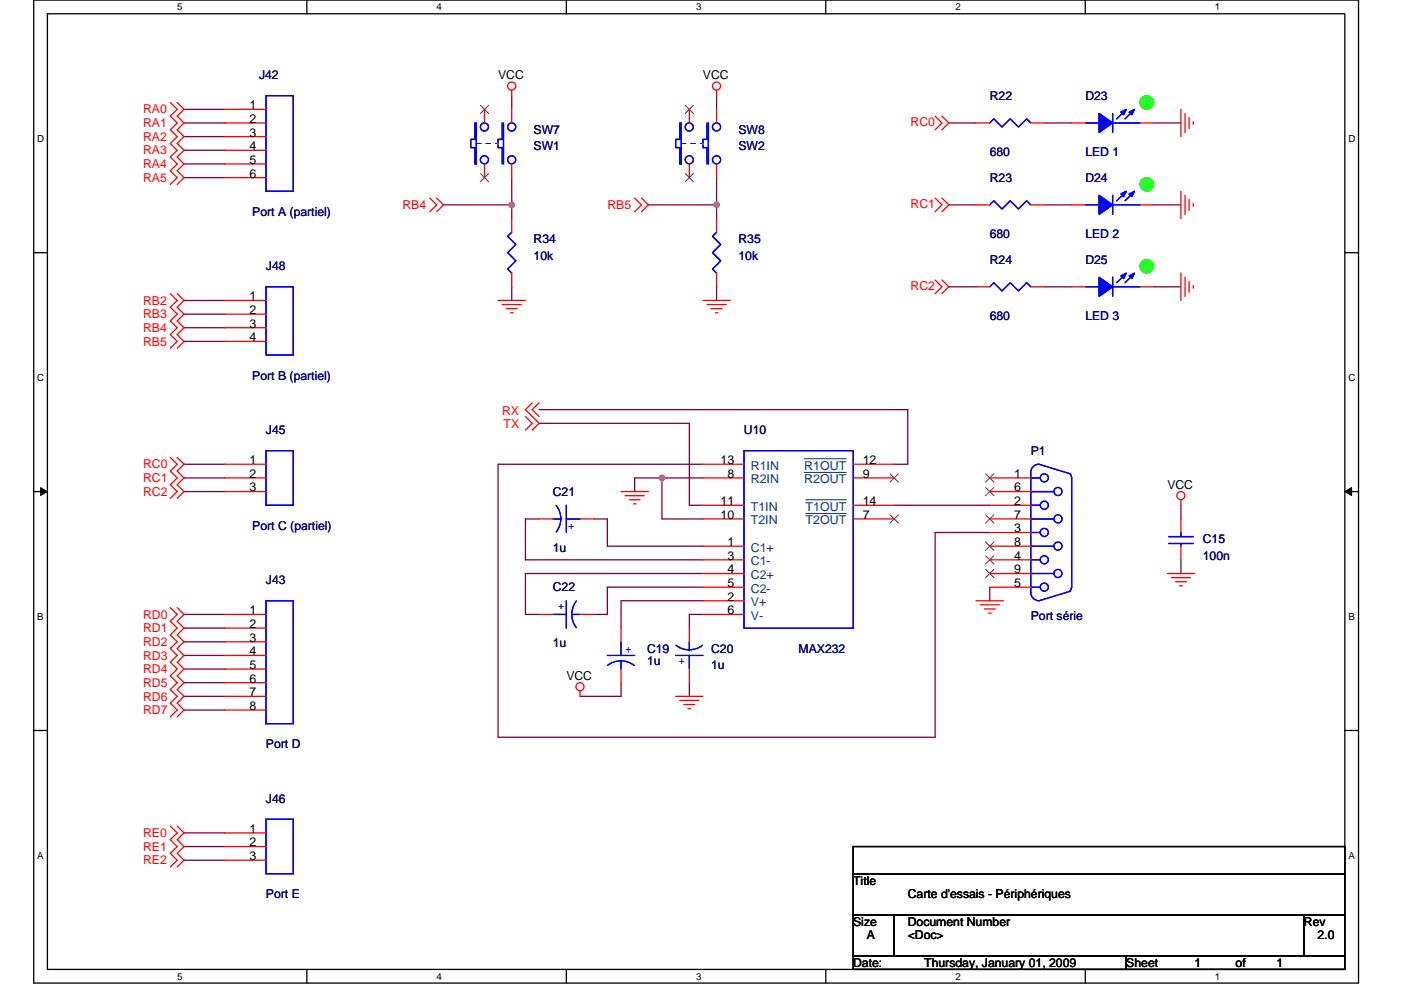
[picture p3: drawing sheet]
<svg xmlns="http://www.w3.org/2000/svg" width="297mm" height="210mm" viewBox="0 0 297 210" stroke-linecap="round" stroke-linejoin="round" font-family="sans-serif">
<path d="M7.2 0h280.8v208.5h-280.8zM10.1 2.9h275v202.7h-275z" fill="none" stroke="#000" stroke-width=".28"/>
<g fill="#fff">
<path d="M37.5 .3h1.2v2.3h-1.2z"/>
<path d="M37.5 205.9h1.2v2.3h-1.2z"/>
</g>
<path d="M65.1 0v2.9M65.1 205.6v2.9" fill="none" stroke="#000" stroke-width=".28"/>
<g fill="#fff">
<path d="M92.6 .3h1.1v2.3h-1.1z"/>
<path d="M92.6 205.9h1.1v2.3h-1.1z"/>
</g>
<path d="M120.1 0v2.9M120.1 205.6v2.9" fill="none" stroke="#000" stroke-width=".28"/>
<g fill="#fff">
<path d="M147.6 .3h1.1v2.3h-1.1z"/>
<path d="M147.6 205.9h1.1v2.3h-1.1z"/>
</g>
<path d="M175.1 0v2.9M175.1 205.6v2.9" fill="none" stroke="#000" stroke-width=".28"/>
<g fill="#fff">
<path d="M202.6 .3h1.1v2.3h-1.1z"/>
<path d="M202.6 205.9h1.1v2.3h-1.1z"/>
</g>
<path d="M230.1 0v2.9M230.1 205.6v2.9" fill="none" stroke="#000" stroke-width=".28"/>
<g fill="#fff">
<path d="M257.6 .3h1.2v2.3h-1.2z"/>
<path d="M257.6 205.9h1.2v2.3h-1.2z"/>
<path d="M7.9 28.3h1.5v2.3h-1.5z"/>
<path d="M285.9 28.3h1.5v2.3h-1.5z"/>
<path d="M7.9 78.9h1.5v2.3h-1.5z"/>
<path d="M285.9 78.9h1.5v2.3h-1.5z"/>
</g>
<path d="M7.2 53.6h2.9M285.1 53.6h2.9" fill="none" stroke="#000" stroke-width=".28"/>
<g fill="#fff">
<path d="M7.9 129.6h1.4v2.3h-1.4z"/>
<path d="M285.9 129.6h1.3v2.3h-1.3z"/>
</g>
<path d="M7.2 104.3h2.9M285.1 104.3h2.9" fill="none" stroke="#000" stroke-width=".28"/>
<path d="M8.6 103.4l1.5 .9-1.5 .8zM285.1 104.3l1.5-.9v1.7z" fill="#000" stroke="#000" stroke-width=".21"/>
<g fill="#fff">
<path d="M7.9 180.3h1.4v2.3h-1.4z"/>
<path d="M285.9 180.3h1.4v2.3h-1.4z"/>
</g>
<path d="M7.2 154.9h2.9M285.1 154.9h2.9M180.9 179.6h104.2v5.7h-104.2zM180.9 185.3h104.2v8.7h-104.2zM180.9 194h8.7v8.7h-8.7zM189.6 194h86.9v8.7h-86.9zM276.5 194h8.6v8.7h-8.6zM180.9 202.7h57.9v2.9h-57.9zM238.8 202.7h46.3v2.9h-46.3z" fill="none" stroke="#000" stroke-width=".28"/>
<g fill="none" stroke="#800040" stroke-width=".28">
<path d="M39 23.2h8.7M39 26.1h8.7M39 29h8.7M39 31.9h8.7M39 34.8h8.7M39 37.7h8.7M108.5 20.3v2.9M108.5 37.7v5.8M151.9 37.7v5.8M151.9 20.3v2.9M201.2 26.1h5.7M221.4 26.1h5.8"/>
<path d="M244.6 26.1h5.8M94 43.5h14.5M108.5 43.5v2.9M137.5 43.5h14.4M151.9 43.5v2.9M201.2 43.5h5.7M221.4 43.5h5.8M244.6 43.5h5.8M39 63.7h8.7M39 66.6h8.7M39 69.5h8.7M39 72.4h8.7"/>
<path d="M108.5 60.8v2.9M151.9 60.8v2.9M201.2 60.8h5.7M221.4 60.8h5.8M244.6 60.8h5.8M39 98.5h8.7M114.3 86.9h78.2v11.6h-2.9M114.3 89.8h31.9v17.4h2.8M149 98.5h-43.4v57.9h92.7v-43.5h11.5M39 101.4h8.7M39 104.3h8.7M114.3 110.1h-2.9v8.6h37.6"/>
<path d="M125.9 110.1h2.9v5.7h20.2M140.4 101.4h-5.8v2.9M140.4 101.4h8.6M140.4 101.4v8.7h8.6M189.6 107.2h20.2M250.4 118.7v2.9M250.4 107.2v2.9M39 130.3h8.7M39 133.2h8.7M39 136.1h8.7M39 139h8.7M149 121.6h-37.6v8.7h2.9"/>
<path d="M149 124.5h-20.2v5.8h-2.9M149 127.4h-17.3v5.8M149 130.3h-2.8v2.9M209.8 124.5v2.9M39 141.9h8.7M39 144.8h8.7M39 147.7h8.7M39 150.6h8.7M131.7 144.8v2.9h-8.7M146.2 144.8v2.9M39 176.7h8.7M39 179.6h8.7"/>
<path d="M39 182.5h8.7"/>
</g>
<g fill="#f0f" stroke="#f0f" stroke-width=".28">
<circle cx="140.3" cy="101.4" r=".57"/>
<circle cx="108.5" cy="43.5" r=".57"/>
<circle cx="151.9" cy="43.5" r=".57"/>
</g>
<g fill="none" stroke="#f00" stroke-width=".28">
<path d="M108.5 19.1v1.2M151.9 19.1v1.2M36.1 21.7l1.5 1.5-1.5 1.4 1.5 1.5-1.5 1.4 1.5 1.5-1.5 1.4 1.5 1.5-1.5 1.4 1.5 1.5-1.5 1.4 1.5 1.5-1.5 1.4M37.6 21.7l1.4 1.5-1.4 1.4 1.4 1.5-1.4 1.4 1.4 1.5-1.4 1.4 1.4 1.5-1.4 1.4 1.4 1.5-1.4 1.4 1.4 1.5-1.4 1.4M47.7 23.2h8.7M47.7 26.1h8.7M47.7 29h8.7M47.7 31.9h8.7M47.7 34.8h8.7M47.7 37.7h8.7M102.7 23.2v2.9M102.7 34.8v2.9"/>
<path d="M108.5 23.2v2.9M108.5 34.8v2.9M146.2 23.2v2.9M146.2 34.8v2.9M151.9 23.2v2.9M151.9 34.8v2.9M198.3 24.6l1.4 1.5-1.4 1.4M199.7 24.6l1.5 1.5-1.5 1.4M206.9 26.1h2.9M218.5 26.1h2.9M227.2 26.1h2.9M241.7 26.1h2.9"/>
<path d="M250.4 23.2v5.8M251.2 24.1v4M252.1 24.9v2.3M253 25.8v.6M91.1 42l1.5 1.5-1.5 1.4M92.6 42l1.4 1.5-1.4 1.4M108.5 46.4v2.9M108.5 57.9v2.9M134.6 42l1.4 1.5-1.4 1.4M136 42l1.5 1.5-1.5 1.4M151.9 46.4v2.9M151.9 57.9v2.9"/>
<path d="M198.3 42l1.4 1.5-1.4 1.4M198.3 59.4l1.4 1.4-1.4 1.5M199.7 42l1.5 1.5-1.5 1.4M199.7 59.4l1.5 1.4-1.5 1.5M206.9 43.5h2.9M218.5 43.5h2.9M227.2 43.5h2.9M241.7 43.5h2.9M250.4 40.6v5.8M250.4 57.9v5.8M251.2 41.4v4.1M251.2 58.8v4.1"/>
<path d="M252.1 42.3v2.3M252.1 59.7v2.3M253 43.2v.6M36.1 62.3l1.5 1.4-1.5 1.5 1.5 1.4-1.5 1.5 1.5 1.4-1.5 1.5 1.5 1.4-1.5 1.5M37.6 62.3l1.4 1.4-1.4 1.5 1.4 1.4-1.4 1.5 1.4 1.4-1.4 1.5 1.4 1.4-1.4 1.5M47.7 63.7h8.7M47.7 66.6h8.7M47.7 69.5h8.7M47.7 72.4h8.7M105.6 63.7h5.8M106.5 64.6h4M107.3 65.5h2.4"/>
<path d="M108.2 66.3h.6M149 63.7h5.8M149.9 64.6h4.1M150.8 65.5h2.3M151.7 66.3h.5M206.9 60.8h2.9M218.5 60.8h2.9M227.2 60.8h2.9M241.7 60.8h2.9M253 60.5v.6M36.1 97l1.5 1.5-1.5 1.4 1.5 1.5-1.5 1.4 1.5 1.5-1.5 1.4M37.6 97l1.4 1.5-1.4 1.4 1.4 1.5-1.4 1.4 1.4 1.5-1.4 1.4"/>
<path d="M47.7 98.5h8.7M111.4 88.3l1.4 1.5-1.4 1.4M112.8 85.4l-1.4 1.5 2.9 2.9-1.5 1.4M114.3 85.4l-1.5 1.5 1.5 1.4M149 98.5h8.7M180.9 98.5h8.7M47.7 104.3h8.7M47.7 101.4h8.7M114.3 110.1h2.9M123 110.1h2.9M131.7 104.3h5.8M132.5 105.1h4.1"/>
<path d="M133.4 106h2.3M134.3 106.9h.5M149 110.1h8.7M149 118.7h8.7M149 115.8h8.7M149 107.2h8.7M149 101.4h8.7M180.9 110.1h8.7M180.9 107.2h8.7M180.9 101.4h8.7M209.8 110.1h8.7M209.8 118.7h8.7"/>
<path d="M209.8 115.8h8.7M209.8 112.9h8.7M209.8 107.2h8.7M209.8 104.3h8.7M209.8 101.4h8.7M250.4 106v1.2M250.4 110.1v2.8M250.4 115.8v2.9M36.1 128.9l1.5 1.4-1.5 1.5 1.5 1.4-1.5 1.5 1.5 1.4-1.5 1.5 1.5 1.4-1.5 1.5 1.5 1.4-1.5 1.5 1.5 1.4-1.5 1.5 1.5 1.4-1.5 1.4 1.5 1.5-1.5 1.4M37.6 128.9l1.4 1.4-1.4 1.5 1.4 1.4-1.4 1.5 1.4 1.4-1.4 1.5 1.4 1.4-1.4 1.5 1.4 1.4-1.4 1.5 1.4 1.4-1.4 1.5 1.4 1.4-1.4 1.4 1.4 1.5-1.4 1.4M47.7 130.3h8.7M47.7 133.2h8.7"/>
<path d="M47.7 136.1h8.7M47.7 139h8.7M114.3 130.3h2.9M123 130.3h2.9M131.7 133.2v2.9M146.2 133.2v2.9M149 124.5h8.7M149 121.6h8.7M149 127.4h8.7M149 130.3h8.7M206.9 127.4h5.8M207.8 128.3h4.1"/>
<path d="M208.7 129.2h2.3M209.6 130h.5M209.8 124.5h8.7M209.8 121.6h8.7M247.5 121.6h5.8M248.4 122.5h4M249.2 123.4h2.3M250.1 124.2h.6M47.7 141.9h8.7M47.7 144.8h8.7M47.7 147.7h8.7M47.7 150.6h8.7"/>
<path d="M123 146.5v1.2M131.7 141.9v2.9M143.3 147.7h5.7M144.1 148.6h4.1M145 149.4h2.3M145.9 150.3h.5M146.2 141.9v2.9M36.1 175.2l1.5 1.5-1.5 1.4 1.5 1.5-1.5 1.4 1.5 1.5-1.5 1.4M37.6 175.2l1.4 1.5-1.4 1.4 1.4 1.5-1.4 1.4 1.4 1.5-1.4 1.4M47.7 176.7h8.7M47.7 179.6h8.7M47.7 182.5h8.7"/>
<circle cx="108.5" cy="18.3" r=".86"/>
<circle cx="151.9" cy="18.3" r=".86"/>
<circle cx="250.4" cy="105.1" r=".86"/>
<circle cx="123" cy="145.7" r=".86"/>
</g>
<g fill="#0f0" stroke="#0f0" stroke-width=".28">
<circle cx="243.1" cy="56.5" r="1.44"/>
<circle cx="243.1" cy="39.1" r="1.43"/>
<circle cx="243.1" cy="21.7" r="1.44"/>
</g>
<g fill="none" stroke="#00f" stroke-width=".28">
<path d="M56.4 20.3h5.8v20.3h-5.8zM100.7 26.1h.3v8.7h-.3v-3.5h-.9v-1.7h.9zM106.5 26.1v3.5h-.9v1.7h.9v3.5M106.8 26.1v8.7M144.1 26.1h.3v8.7h-.3v-3.5h-.8v-1.7h.8zM149.9 26.1v3.5h-.9v1.7h.9v3.5M150.2 26.1v8.7M209.8 26.1l.9-.9 1.7 1.7 1.8-1.7 1.7 1.7 1.8-1.7 .8 .9M230.1 26.1h2.9M235.9 24.1v4M235.9 26.1h5.8M238.5 23.5l-1.7 1.7"/>
<path d="M240.3 23.5l-1.8 1.7M108.5 49.3l-.9 .8 1.8 1.8-1.8 1.7 1.8 1.7-1.8 1.8 .9 .8M151.9 49.3l-.8 .8 1.7 1.8-1.7 1.7 1.7 1.7-1.7 1.8 .8 .8M209.8 43.5l.9-.9 1.7 1.7 1.8-1.7 1.7 1.7 1.8-1.7 .8 .9M230.1 43.5h2.9M235.9 41.4v4.1M235.9 43.5h5.8M235.9 58.8v4.1M238.5 40.9l-1.7 1.7M238.5 58.2l-1.7 1.8M240.3 40.9l-1.8 1.7M240.3 58.2l-1.8 1.8"/>
<path d="M56.4 60.8h5.8v14.5h-5.8zM209.8 60.8l.9-.8 1.7 1.7 1.8-1.7 1.7 1.7 1.8-1.7 .8 .8M230.1 60.8h2.9M235.9 60.8h5.8M56.4 95.6h5.8v11.6h-5.8zM157.7 95.6h23.2v37.6h-23.2zM220.3 98.5a1.71 1.71 0 0 0-1.8 1.7v25.5a1.73 1.73 0 0 0 1.8 1.7M220.3 98.5l6.6 2M117.2 110.1h1.7M117.9 107.2l.8 1.4 .2 1.4-.2 1.5-.8 1.3M120.1 107.2v5.7M120.1 110.1h2.9"/>
<path d="M218.5 115.8h5M218.5 110.1h5M218.5 104.3h5M218.5 118.7h2.1M218.5 112.9h2.1M218.5 107.2h2.1M218.5 101.4h2.1M226.9 100.5l.3 .8M227.2 101.4v23.1M247.8 113.8h5.2M247.8 115.3h5.2M250.4 115.3v.5"/>
<path d="M250.4 112.9v.9M56.4 127.4h5.8v26.1h-5.8zM117.2 130.3h2.9M120.1 127.4v5.8M121.2 130.3h1.8M122.2 127.5a4.6 4.6 0 0 0 0 5.6M128.8 139h5.8M131.7 136.1v2.9M143.3 139h5.7M143.3 136.9l1.3 .7 1.5 .2 1.5-.2 1.3-.7M146.2 136.1v1.8M146.2 139v2.9"/>
<path d="M218.5 121.6h5M218.5 124.5h2.1M226.9 125.4l-6.6 2M227.2 124.5l-.4 .8M128.8 141.1l1.4-.7 1.5-.2 1.4 .2 1.3 .7M131.7 140.2v1.7M56.4 173.8h5.8v11.5h-5.8z"/>
<circle cx="102.7" cy="33.9" r=".86"/>
<circle cx="102.7" cy="26.9" r=".86"/>
<circle cx="108.5" cy="33.9" r=".86"/>
<circle cx="108.5" cy="26.9" r=".86"/>
<circle cx="146.1" cy="26.9" r=".86"/>
<circle cx="146.1" cy="33.9" r=".86"/>
<circle cx="151.9" cy="26.9" r=".86"/>
<circle cx="151.9" cy="33.9" r=".86"/>
<circle cx="221.4" cy="107.2" r=".86"/>
<circle cx="221.4" cy="112.9" r=".86"/>
<circle cx="221.4" cy="118.7" r=".86"/>
<circle cx="221.4" cy="101.4" r=".86"/>
<circle cx="224.3" cy="104.3" r=".86"/>
<circle cx="224.3" cy="110.1" r=".86"/>
<circle cx="224.3" cy="115.8" r=".86"/>
<circle cx="221.4" cy="124.5" r=".86"/>
<circle cx="224.3" cy="121.6" r=".86"/>
</g>
<path d="M101 30.4h4.6M105.6 30.4h.1M144.4 30.4h4.6M149 30.4h.1" fill="none" stroke="#fff" stroke-width=".21" stroke-dasharray="1 1 1 1 1 1 1 1"/>
<path d="M101 30.4h4.6M105.6 30.4h.1M144.4 30.4h4.6M149 30.4h.1" fill="none" stroke="#00f" stroke-width=".21" stroke-dasharray="1 1 1 1 1 1 1 1"/>
<g fill="none" stroke="#804000" stroke-width=".21">
<path d="M101.9 36.8l1.7 1.8M101.9 22.3l1.7 1.8M103.6 36.8l-1.8 1.8M103.6 22.3l-1.8 1.8M145.3 36.8l1.7 1.8M145.3 22.3l1.7 1.8M147 36.8l-1.7 1.8M147 22.3l-1.7 1.8M188.7 100.5l1.8 1.8M188.7 109.2l1.8 1.8M190.5 100.5l-1.8 1.8M190.5 109.2l-1.8 1.8"/>
<path d="M209 117.9l1.7 1.7M209 115l1.7 1.7M209 109.2l1.7 1.8M209 103.4l1.7 1.8M209 100.5l1.7 1.8M210.7 117.9l-1.7 1.7M210.7 115l-1.7 1.7M210.7 109.2l-1.7 1.8M210.7 103.4l-1.7 1.8M210.7 100.5l-1.7 1.8M209 120.8l1.7 1.7M210.7 120.8l-1.7 1.7"/>
</g>
<g fill="#00f" stroke="#00f" stroke-width=".28">
<path d="M233 41.4l2.9 2.1-2.9 2z" fill-rule="evenodd"/>
<path d="M239.4 41.1l1.1-.5-.5 1.1z" fill-rule="evenodd"/>
<path d="M237.6 41.1l1.2-.5-.6 1.1z" fill-rule="evenodd"/>
<path d="M233 41.4l2.9 2.1-2.9 2z" fill-rule="evenodd"/>
<path d="M239.4 41.1l1.1-.5-.5 1.1z" fill-rule="evenodd"/>
<path d="M237.6 41.1l1.2-.5-.6 1.1z" fill-rule="evenodd"/>
<path d="M233 58.8l2.9 2-2.9 2.1z" fill-rule="evenodd"/>
<path d="M239.4 58.5l1.1-.6-.5 1.2z" fill-rule="evenodd"/>
<path d="M237.6 58.5l1.2-.6-.6 1.2z" fill-rule="evenodd"/>
<path d="M233 58.8l2.9 2-2.9 2.1z" fill-rule="evenodd"/>
<path d="M239.4 58.5l1.1-.6-.5 1.2z" fill-rule="evenodd"/>
<path d="M237.6 58.5l1.2-.6-.6 1.2z" fill-rule="evenodd"/>
<path d="M233 24.1l2.9 2-2.9 2z" fill-rule="evenodd"/>
<path d="M239.4 23.8l1.1-.6-.5 1.1z" fill-rule="evenodd"/>
<path d="M237.6 23.8l1.2-.6-.6 1.1z" fill-rule="evenodd"/>
<path d="M233 24.1l2.9 2-2.9 2z" fill-rule="evenodd"/>
<path d="M239.4 23.8l1.1-.6-.5 1.1z" fill-rule="evenodd"/>
<path d="M237.6 23.8l1.2-.6-.6 1.1z" fill-rule="evenodd"/>
</g>
<path d="M170.5 97.3h8.9M170.5 100.2h8.9M170.8 106h8.6M170.8 108.9h8.6" fill="none" stroke="#004080" stroke-width=".21"/>
<g font-size="2.6" fill="#000080">
<text x="54.9" y="16.8">J42</text>
<text x="209.8" y="21.2">R22</text>
<text x="230.1" y="21.2">D23</text>
<text x="113.1" y="28.4">SW7</text>
<text x="156.6" y="28.4">SW8</text>
<text x="113.1" y="31.9">SW1</text>
<text x="156.6" y="31.9">SW2</text>
<text x="209.8" y="33">680</text>
<text x="230.1" y="33">LED 1</text>
<text x="209.8" y="38.5">R23</text>
<text x="230.1" y="38.5">D24</text>
<text x="53.5" y="45.8">Port A (partiel)</text>
<text x="113.1" y="51.6">R34</text>
<text x="156.6" y="51.6">R35</text>
<text x="209.8" y="50.4">680</text>
<text x="230.1" y="50.4">LED 2</text>
<text x="56.4" y="57.4">J48</text>
<text x="113.1" y="55.1">10k</text>
<text x="156.6" y="55.1">10k</text>
<text x="209.8" y="55.9">R24</text>
<text x="230.1" y="55.9">D25</text>
<text x="209.8" y="67.8">680</text>
<text x="230.1" y="67.8">LED 3</text>
<text x="53.5" y="80.5">Port B (partiel)</text>
<text x="56.4" y="92.1">J45</text>
<text x="157.7" y="92.1">U10</text>
<text x="218.5" y="96.5">P1</text>
<text x="117.2" y="105.2">C21</text>
<text x="53.5" y="112.4">Port C (partiel)</text>
<text x="117.2" y="117">1u</text>
<text x="255" y="115.3">C15</text>
<text x="255" y="118.8">100n</text>
<text x="56.4" y="124">J43</text>
<text x="117.2" y="125.4">C22</text>
<text x="218.5" y="131.5">Port série</text>
<text x="117.2" y="137.3">1u</text>
<text x="137.2" y="138.5">C19</text>
<text x="137.2" y="141.1">1u</text>
<text x="150.8" y="138.5">C20</text>
<text x="150.8" y="141.9">1u</text>
<text x="169.3" y="138.5">MAX232</text>
<text x="56.4" y="158.7">Port D</text>
<text x="56.4" y="170.3">J46</text>
<text x="56.4" y="190.6">Port E</text>
</g>
<g font-size="2.6">
<text x="105.6" y="16.8">VCC</text>
<text x="149" y="16.8">VCC</text>
<text x="52.9" y="23.2">1</text>
<text x="52.9" y="26.1">2</text>
<text x="52.9" y="29">3</text>
<text x="52.9" y="31.9">4</text>
<text x="52.9" y="34.8">5</text>
<text x="52.9" y="37.7">6</text>
<text x="52.9" y="63.7">1</text>
<text x="52.9" y="66.6">2</text>
<text x="52.9" y="69.5">3</text>
<text x="52.9" y="72.4">4</text>
<text x="52.9" y="98.4">1</text>
<text x="52.9" y="101.3">2</text>
<text x="152.8" y="98.4">13</text>
<text x="154.2" y="101.3">8</text>
<text x="182.9" y="98.4">12</text>
<text x="182.9" y="101.3">9</text>
<text x="215" y="101.3">1</text>
<text x="52.9" y="104.2">3</text>
<text x="152.8" y="107.1">11</text>
<text x="182.9" y="107.1">14</text>
<text x="215" y="107.1">2</text>
<text x="215" y="104.2">6</text>
<text x="247.5" y="103.7">VCC</text>
<text x="152.8" y="110">10</text>
<text x="182.9" y="110">7</text>
<text x="215" y="112.9">3</text>
<text x="215" y="110">7</text>
<text x="154.2" y="115.8">1</text>
<text x="154.2" y="118.7">3</text>
<text x="215" y="118.7">4</text>
<text x="215" y="115.8">8</text>
<text x="154.2" y="121.6">4</text>
<text x="154.2" y="124.5">5</text>
<text x="215" y="124.5">5</text>
<text x="215" y="121.6">9</text>
<text x="52.9" y="130.3">1</text>
<text x="154.2" y="127.4">2</text>
<text x="154.2" y="130.3">6</text>
<text x="52.9" y="133.2">2</text>
<text x="52.9" y="136.1">3</text>
<text x="52.9" y="139">4</text>
<text x="52.9" y="141.9">5</text>
<text x="52.9" y="144.8">6</text>
<text x="52.9" y="147.7">7</text>
<text x="120.1" y="144.2">VCC</text>
<text x="52.9" y="150.6">8</text>
<text x="52.9" y="176.6">1</text>
<text x="52.9" y="179.5">2</text>
<text x="52.9" y="182.4">3</text>
<text x="180.9" y="187.7">Title</text>
<text x="192.5" y="190.6">Carte d'essais - Périphériques</text>
<text x="180.9" y="196.4">Size</text>
<text x="192.5" y="196.4">Document Number</text>
<text x="276.5" y="196.4">Rev</text>
<text x="183.8" y="199.3">A</text>
<text x="192.5" y="199.3">&lt;Doc&gt;</text>
<text x="279.3" y="199.3">2.0</text>
<text x="180.9" y="205">Date:</text>
<text x="196" y="205">Thursday, January 01, 2009</text>
<text x="238.8" y="205">Sheet</text>
<text x="253.3" y="205">1</text>
<text x="262" y="205">of</text>
<text x="270.7" y="205">1</text>
</g>
<g font-size="2.6" fill="#f00">
<text x="30.3" y="24.1">RA0</text>
<text x="30.3" y="27">RA1</text>
<text x="30.3" y="29.9">RA2</text>
<text x="193.1" y="26.7">RC0</text>
<text x="30.3" y="32.8">RA3</text>
<text x="30.3" y="35.6">RA4</text>
<text x="30.3" y="38.5">RA5</text>
<text x="85.3" y="44.3">RB4</text>
<text x="128.8" y="44.3">RB5</text>
<text x="193.1" y="44">RC1</text>
<text x="30.3" y="64.6">RB2</text>
<text x="193.1" y="61.4">RC2</text>
<text x="30.3" y="67.5">RB3</text>
<text x="30.3" y="70.4">RB4</text>
<text x="30.3" y="73.3">RB5</text>
<text x="106.5" y="88.1">RX</text>
<text x="106.8" y="90.7">TX</text>
<text x="30.3" y="99.4">RC0</text>
<text x="30.3" y="102.3">RC1</text>
<text x="30.3" y="105.2">RC2</text>
<text x="30.3" y="131.2">RD0</text>
<text x="30.3" y="134.1">RD1</text>
<text x="30.3" y="137">RD2</text>
<text x="30.3" y="139.9">RD3</text>
<text x="30.3" y="142.8">RD4</text>
<text x="30.3" y="145.7">RD5</text>
<text x="30.3" y="148.6">RD6</text>
<text x="30.3" y="151.5">RD7</text>
<text x="30.3" y="177.5">RE0</text>
<text x="30.3" y="180.4">RE1</text>
<text x="30.3" y="183.3">RE2</text>
</g>
<g font-size="2.6" fill="#004080">
<text x="159.2" y="99.6">R1IN</text>
<text x="170.5" y="99.6">R1OUT</text>
<text x="159.2" y="102.5">R2IN</text>
<text x="170.5" y="102.5">R2OUT</text>
<text x="159.2" y="108.3">T1IN</text>
<text x="159.2" y="111.2">T2IN</text>
<text x="170.8" y="108.3">T1OUT</text>
<text x="170.8" y="111.2">T2OUT</text>
<text x="159.2" y="117">C1+</text>
<text x="159.2" y="119.9">C1-</text>
<text x="159.2" y="122.8">C2+</text>
<text x="159.2" y="125.7">C2-</text>
<text x="159.2" y="128.6">V+</text>
<text x="159.2" y="131.5">V-</text>
</g>
<g font-size="2.6" fill="#00f">
<text x="120.5" y="110.9" transform="rotate(90 120.5 110.9)">+</text>
<text x="119.7" y="129.5" transform="rotate(-90 119.7 129.5)">+</text>
<text x="132.5" y="138.5">+</text>
<text x="145.3" y="139.5" transform="rotate(180 145.3 139.5)">+</text>
</g>
<g font-size="2.1">
<text x="37.5" y="2.2">5</text>
<text x="92.6" y="2.2">4</text>
<text x="147.6" y="2.2">3</text>
<text x="202.6" y="2.2">2</text>
<text x="257.6" y="2.2">1</text>
<text x="7.9" y="30.1">D</text>
<text x="285.9" y="30.1">D</text>
<text x="7.9" y="80.8">C</text>
<text x="285.9" y="80.8">C</text>
<text x="7.9" y="131.4">B</text>
<text x="285.9" y="131.4">B</text>
<text x="7.9" y="182.1">A</text>
<text x="285.9" y="182.1">A</text>
<text x="37.5" y="207.8">5</text>
<text x="92.6" y="207.8">4</text>
<text x="147.6" y="207.8">3</text>
<text x="202.6" y="207.8">2</text>
<text x="257.6" y="207.8">1</text>
</g>
</svg>
